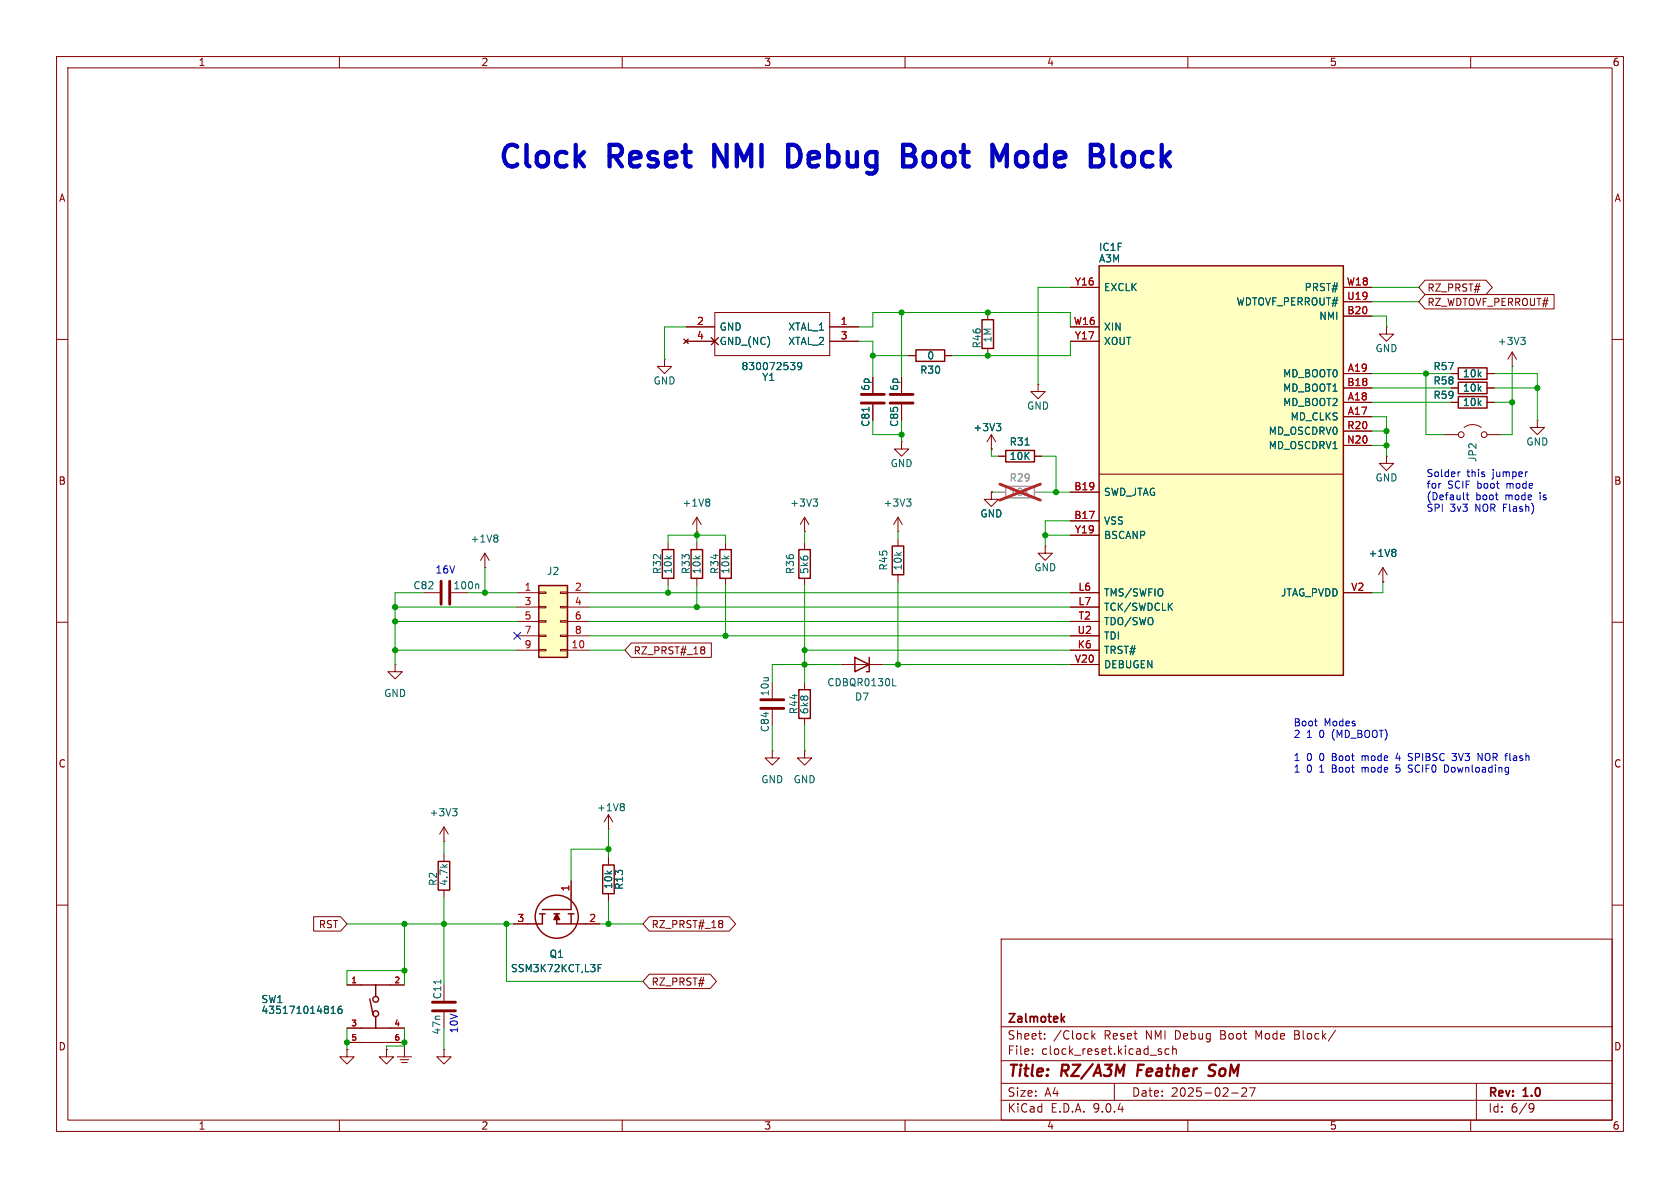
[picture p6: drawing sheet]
<svg xmlns="http://www.w3.org/2000/svg" width="297mm" height="210mm" viewBox="0 0 297 210" stroke-linecap="round" stroke-linejoin="round" font-family="sans-serif">
<g fill="none" stroke="#840000" stroke-width=".18">
<path d="M10 10h277v190h-277zM12 12h273v186h-273zM60 10v2M110 10v2M160 10v2M210 10v2M260 10v2M245.1 57.8v1.3h1.3l-1.3 1.2-1.3-1.2h1.3M245.1 57.8h.1M10 60h2M117.5 63.5v1.3h1.2l-1.2 1.2-1.3-1.2h1.3M117.5 63.5h.1"/>
<path d="M154.3 66.7v2.8M154.3 71.5v2.8M159.4 66.7v2.8M159.4 71.5v2.8M160.7 62.9h1.2M167 62.9h1.3M183.5 67.9v1.3h1.3l-1.3 1.3-1.3-1.3h1.3M183.5 67.9h.1M256.5 66h1.3M262.9 66h1.3M267.3 64.8h.1M267.3 62.2l-.7 1.3"/>
<path d="M267.3 62.2l.8 1.3M267.3 62.2v2.6M285 60h2M123.2 94h.1M123.2 91.4l-.8 1.3M123.2 91.4l.8 1.3M123.2 91.4v2.6M123.2 95.9v1.3M10 110h2M123.2 102.2v1.3M285 110h2M10 160h2"/>
<path d="M177 166h108v32h-108zM285 160h2M60 198v2M110 198v2M160 198v2M177 194.5h108M177 191.5h108M177 187.5h108M177 181.5h108M182.5 186.3v.1M182.5 185.5v.1M184.7 183.6v.1"/>
<path d="M184.7 182.8v.1M193 182.2v1.5M193.2 183.1l.4 .6M193.6 182.7l-.6 .6M197 191.5v3M205 185.9l.3 .1 .1 .2-.2 .2h-.3M205 185.4l.3 .1M206.7 185.5l-.5-.1-.2 .3v.4l.1 .2h.6M207.3 185.5l.2-.1 .4 .1 .1 .9M207.3 184.9v1.5M210 198v2M217.7 193.2h1.2"/>
<path d="M219.5 192.4l.6-.1 .2 .1 .1 .3-.9 1.1h.9M220.9 192.3h1l-.7 1.5M228.9 182.9h.5M229.4 182.2h-.5v1.5h.6M236.1 182.1l-1.3 2M260 198v2M261 191.5v6.5M270.6 195.1l.5 .1a.99 .99 0 0 1-.4 1.4h-.2M271.2 195.7l-.3 .3h-.3"/>
</g>
<path d="M201.3 188.2l-.3 2M214.7 190a.85 .85 0 0 1-1.1 .1M214.7 188.2l-.7 .1a.46 .46 0 0 0-.2 .5 .46 .46 0 0 0 .3 .4l.5 .2" fill="none" stroke="#840000" stroke-width=".4"/>
<path d="M188.2 179.7l-.6 .6M187.8 180.1l.4 .6" fill="none" stroke="#840000" stroke-width=".3"/>
<path d="M268.8 59.6h.8l-.4 .5M153.6 72v.7M269.4 60.1l.2 .3v.3l-.2 .2M125.2 88.2l.3 .3-.3 .3 .3 .2v.2l-.3 .3" fill="none" stroke="#006464" stroke-width=".18"/>
<path d="M161.9 61.8h5.1v2.1h-5.1zM257.8 65h5.1v2.1h-5.1zM122.2 97.2h2v5h-2z" fill="none" stroke="#840000" stroke-width=".25"/>
<path d="M152.3 69.7h4M152.3 71.2h4M157.4 69.7h4M157.4 71.2h4" fill="none" stroke="#840000" stroke-width=".51"/>
<path d="M95.2 103.5h5.1v12.7h-5.1z" fill="#ffffc2"/>
<g fill="none" stroke="#840000" stroke-width=".25">
<path d="M173.6 56.5h2v5.1h-2zM177.8 79.6h5.1v2.1h-5.1zM257.8 70.1h5.1v2h-5.1zM257.8 67.6h5.1v2h-5.1zM117.1 97.2h2v5h-2zM127.3 97.2h2v5h-2zM141.2 97.2h2.1v5h-2.1zM157.7 96.5h2.1v5.1h-2.1zM95.2 103.5h5.1v12.7h-5.1zM151.1 116.2l2.6 1.3-2.6 1.2zM153.7 116.2v2.5h-.5M101 158.2v2.6h-5.1"/>
<path d="M106.6 152.9h2v5.1h-2zM63.9 174.1h5.1M65.4 176.6l.6 2.8M66.4 174.1v1.9M66.4 179.8v1.9M95.4 161.5h1M95.9 161.5v1.8h-2.6M97.9 161.5h1M98.4 161.5v1.8h5.1M100.5 161.5h1M101 161.5v1.8M63.9 181.7h5.1"/>
<circle cx="66.4" cy="176.7" r=".51"/>
<circle cx="66.4" cy="179.2" r=".51"/>
<circle cx="98.4" cy="162.1" r="3.8"/>
</g>
<g fill="none" stroke="#840000" stroke-width=".18">
<path d="M174.6 55.2v1.3M174.6 61.6v1.3M175.3 79.4h.1M175.3 76.8l-.8 1.3M175.3 76.8l.7 1.3M175.3 76.8v2.6M255.3 76.8h2.5M256.5 71.1h1.3M256.5 68.6h1.3M258.8 75.6a2.54 2.54 0 0 1 3.1 0M262.9 76.8h2.5M262.9 71.1h1.3"/>
<path d="M262.9 68.6h1.3M271.8 74.3v1.3h1.2l-1.2 1.2-1.3-1.2h1.3M271.8 74.3h.1M85.7 97.8l-.7 1.3M85.7 97.8l.8 1.3M85.7 97.8v2.5M118.1 95.9v1.3M128.3 95.9v1.3M142.2 94h.1M142.2 91.4v2.6M142.2 95.9v1.3M142.2 91.4l-.7 1.3"/>
<path d="M142.2 91.4l.8 1.3M158.7 94h.1M158.7 91.4l-.7 1.3M158.7 91.4l.8 1.3M158.7 91.4v2.6M158.7 95.3v1.2M175.3 87v1.3h1.2l-1.2 1.2-1.3-1.2h1.3M175.3 87h.1M176.5 80.6h1.3M182.9 80.6h1.2M184.8 96.5v1.3h1.3l-1.3 1.3-1.3-1.3h1.3M184.8 96.5h.1"/>
<path d="M245.1 80.6v1.3h1.3l-1.3 1.3-1.3-1.3h1.3M245.1 80.6h.1M69.8 117.5v1.2h1.3l-1.3 1.3-1.2-1.3h1.2M69.8 117.5h.1M74.9 104.8h2.8M85.7 100.3h.1M91.4 104.8h3.8M91.4 107.3h3.8M91.4 109.9h3.8M91.4 112.4h3.8M91.4 114.9h3.8M95.2 104.6h1.3v.3h-1.3z"/>
<path d="M95.2 107.2h1.3v.2h-1.3zM95.2 109.7h1.3v.3h-1.3zM95.2 112.3h1.3v.2h-1.3zM95.2 114.8h1.3v.3h-1.3zM99.1 104.6h1.2v.3h-1.2zM99.1 107.2h1.2v.2h-1.2zM99.1 109.7h1.2v.3h-1.2zM99.1 112.3h1.2v.2h-1.2zM99.1 114.8h1.2v.3h-1.2zM100.3 104.8h3.8M100.3 107.3h3.8M100.3 109.9h3.8"/>
<path d="M100.3 112.4h3.8M100.3 114.9h3.8M118.1 102.2v1.3M128.3 102.2v1.3M142.2 102.2v1.3M148.6 117.5h7.6M158.7 101.6v1.3M244.5 102.9h.1M244.5 100.3l-.8 1.3M244.5 100.3l.7 1.3M244.5 100.3v2.6M136.5 125.5v2.8"/>
<path d="M101 155.7v2.5M107.6 146.6h.1M107.6 144l.7 1.3M107.6 144l-.8 1.3M107.6 144v2.6M107.6 151.6v1.3M107.6 158v1.3M61.3 174.1h2.6M69 174.1h2.5M90.8 163.3h2.5M103.5 163.3h2.5M61.3 185.5v1.3h1.3l-1.3 1.3-1.2-1.3h1.2"/>
<path d="M61.3 185.5h.1M61.3 184.3h10.2v2.5M61.3 181.7h2.6M68.3 185.5v1.3h1.3l-1.3 1.3-1.2-1.3h1.2M68.3 185.5h.1M69 181.7h2.5M70.2 186.8h2.6M70.7 187.3h1.6M71 187.8h1"/>
<circle cx="258.3" cy="76.8" r=".51"/>
<circle cx="262.4" cy="76.8" r=".51"/>
</g>
<g fill="none" stroke="#006464" stroke-width=".18">
<path d="M176.1 74.9h.8l-.4 .5M176.7 75.4l.2 .2v.3l-.2 .2M181.2 78.7h.7M87.8 94.6l.2 .2-.2 .3 .2 .2v.3l-.2 .2M143.8 88.2h.7l-.4 .5M144.3 88.7l.2 .2v.3l-.2 .3M160.3 88.2h.7l-.4 .5M160.8 88.7l.2 .2v.3l-.2 .3M246.5 97.1l.3 .2-.3 .3 .3 .3v.2l-.3 .3M84.5 103.2l.1 .2v.7M157.8 121.2h.6M110.1 142.1l.3 .2-.3 .3 .3 .2v.3l-.3 .2"/>
<path d="M58.5 179.1h.8M58.5 178.2l.4-.3v1.2M60.4 177.9h-.4a.86 .86 0 0 0 0 1.2l.4-.1 .1-.4-.3-.2h-.3l-.1 .2M105.7 171.1h.5M105.7 170.5h.6"/>
</g>
<path d="M78 102.7v4.1M79.5 102.7v4.1M134.5 123.7h4.1M134.5 125.2h4.1" fill="none" stroke="#840000" stroke-width=".51"/>
<path d="M177.8 86h5.1v2h-5.1z" fill="none" stroke="#a1a1a1" stroke-width=".25"/>
<path d="M176.5 87h1.3M182.9 87h1.2" fill="none" stroke="#a1a1a1" stroke-width=".18"/>
<path d="M176.8 85.6l7.1 2.8M183.9 85.6l-7.1 2.8" fill="none" stroke="#e12e31" stroke-width=".46"/>
<path d="M98.4 161.5l.5 1.1h-1z" fill="#840000" stroke="#840000" stroke-width=".25"/>
<path d="M194.3 47h43.2v72.4h-43.2z" fill="#ffffc2"/>
<path d="M194.3 47h43.2v72.4h-43.2zM141.2 121.9h2.1v5.1h-2.1zM77.5 152.3h2v5.1h-2z" fill="none" stroke="#840000" stroke-width=".25"/>
<g fill="none" stroke="#840000" stroke-width=".18">
<path d="M120.9 59.9l.8 .8M121.3 57.8h5.1M121.7 59.9l-.8 .8M125.7 59.7l1.3 1.3M126.4 55.2h20.3v7.7h-20.3zM127 59.7l-1.3 1.3M146.7 57.8h5.1M189.2 50.8h5.1M189.2 57.8h5.1M237.5 50.8h5.1M237.5 53.3h5.1M237.5 55.9h5.1"/>
<path d="M251.9 49.5h10.8l1.1 1.3-1.1 1.3h-10.8l-1.1-1.3zM251.9 52.1h22.8v2.5h-22.8l-1.1-1.3zM121.3 60.3h5.1M146.7 60.3h5.1M154.3 66.7v2.8M154.3 71.5v2.8M159.4 78.1v1.3h1.3l-1.3 1.2-1.3-1.2h1.3M159.4 78.1h.1M159.4 66.7v2.8M159.4 71.5v2.8M160.7 62.9h1.2M167 62.9h1.3"/>
<path d="M175.3 79.4h.1M189.2 60.3h5.1M237.5 66h5.1M237.5 68.6h5.1M237.5 71.1h5.1M237.5 73.7h5.1M237.5 76.2h5.1M237.5 78.7h5.1M256.5 66h1.3M256.5 68.6h1.3M256.5 71.1h1.3M262.9 66h1.3"/>
<path d="M262.9 68.6h1.3M262.9 71.1h1.3M175.3 87h.1M176.5 80.6h1.3M182.9 80.6h1.2M189.2 87h5.1M189.2 92.1h5.1M189.2 94.6h5.1M194.3 83.8h43.2M111.6 113.7h14.2v2.5h-14.2l-1.1-1.3zM124.4 114.3l.2 .3-.2 .3 .2 .2v.3l-.2 .2M189.2 104.8h5.1"/>
<path d="M189.2 107.3h5.1M189.2 109.9h5.1M189.2 112.4h5.1M189.2 114.9h5.1M189.2 117.5h5.1M237.5 104.8h5.1M244.5 102.9h.1M136.5 132.7v1.3h1.3l-1.3 1.3-1.2-1.3h1.2M136.5 132.7h.1M142.2 132.7v1.3h1.3l-1.3 1.3-1.2-1.3h1.2M142.2 132.7h.1M142.2 120.7v1.2"/>
<path d="M142.2 127v1.3M78.5 148.7h.1M78.5 146.2v2.5M78.5 151v1.3M78.5 157.4v1.2M78.5 146.2l-.8 1.2M78.5 146.2l.7 1.2M101 155.7v2.5M107.6 151.6v1.3M107.6 158v1.3M55.4 162.1h4.8l1.1 1.2-1.1 1.3h-4.8zM61.3 174.1h2.6"/>
<path d="M69 174.1h2.5M78.5 178.9v2.8M90.8 163.3h2.5M103.5 163.3h2.5M114.8 162.1h14.1l1.1 1.2-1.1 1.3h-14.1l-1.1-1.3zM114.8 172.2h10.7l1.2 1.3-1.2 1.3h-10.7l-1.1-1.3zM127.5 162.7l.3 .3-.3 .3 .3 .2v.3l-.3 .2M61.3 185.5h.1M61.3 181.7h2.6M61.3 184.3h2.6M68.3 185.5h.1M69 181.7h2.5"/>
<path d="M69 184.3h2.5M78.5 185.5v1.3h1.3l-1.3 1.3-1.3-1.3h1.3M78.5 185.5h.1"/>
</g>
<g fill="none" stroke="#006464" stroke-width=".18">
<path d="M139.7 64.1h.8l-.4 .5M140.3 64.6l.2 .2v.3l-.2 .2M141.7 64.6l-.2 .3-.4-.1-.1-.2 .1-.5h.4l.2 .1a.84 .84 0 0 1-.3 1.1h-.3M153.6 72v.7M176.1 74.9h.8l-.4 .5M176.7 75.4l.2 .2v.3l-.2 .2M181.2 78.7h.7M246.5 97.1l.3 .2-.3 .3 .3 .3v.2l-.3 .3M80 142.9h.8l-.4 .5M80.5 143.4l.3 .3v.3l-.3 .2M58.5 179.1h.8M58.5 178.2l.4-.3v1.2"/>
<path d="M60.4 177.9h-.4a.86 .86 0 0 0 0 1.2l.4-.1 .1-.4-.3-.2h-.3l-.1 .2M77.9 173.2v.7M105.7 171.1h.5M105.7 170.5h.6"/>
</g>
<path d="M76.5 177.2h4M76.5 178.7h4" fill="none" stroke="#840000" stroke-width=".51"/>
<g fill="none" stroke="#009600" stroke-width=".18">
<path d="M121.3 57.8h-3.8v5.7M151.8 57.8h2.5v-2.6h34.9v2.6M159.4 55.2v11.5M189.2 50.8h-5.7v17.1M242.6 50.8h8.2M242.6 55.9h2.5v1.9M242.6 53.3h8.2M151.8 60.3h2.5v6.4M154.3 74.3v2.5h5.1M154.3 62.9h6.4M159.4 74.3v3.8M175.3 79.4v1.2h1.2"/>
<path d="M189.2 60.3v2.6h-20.9M242.6 73.7h2.5v6.9M242.6 68.6h13.9M242.6 66h13.9M242.6 76.2h2.5M242.6 78.7h2.5M242.6 71.1h13.9M252.1 66v10.8h3.2M264.2 68.6h7.6M264.2 66h7.6v8.3M264.2 71.1h3.1M267.3 64.8v12h-1.9"/>
<path d="M118.1 95.9v-1.3h10.2v1.3M123.2 94v1.9M142.2 94v1.9M158.7 94v1.3M175.3 87h1.2M184.1 80.6h2.6v6.4M184.1 87h5.1M184.8 94.6h4.4M189.2 92.1h-4.4v4.4M69.8 107.3h21.6M69.8 114.9h21.6M69.8 109.9h21.6"/>
<path d="M74.9 104.8h-5.1v12.7M82.5 104.8h8.9M85.7 100.3v4.5M104.1 107.3h85.1M104.1 114.9h6.4M104.1 104.8h85.1M104.1 112.4h85.1M104.1 109.9h85.1M118.1 103.5v1.3M123.2 103.5v3.8M128.3 103.5v8.9M142.2 103.5v17.2"/>
<path d="M142.2 114.9h47M148.6 117.5h-12.1v3.2M156.2 117.5h33M158.7 102.9v14.6M244.5 102.9v1.9h-1.9M136.5 128.3v4.4M142.2 128.3v4.4M78.5 148.7v2.3M78.5 158.6v15.5M107.6 150.1h-6.6v5.6M107.6 146.6v5M107.6 159.3v4"/>
<path d="M61.3 163.3h29.5M71.5 163.3v10.8M71.5 171.6h-10.2v2.5M89.5 163.3v10.2h24.2M106 163.3h7.7M61.3 181.7v3.8M71.5 181.7v3.2h-3.2v.6M78.5 181.7v3.8"/>
</g>
<path d="M90.8 111.8l1.2 1.2M92 111.8l-1.2 1.2" fill="none" stroke="#000084" stroke-width=".18"/>
<g fill="none" stroke="#0000c2" stroke-width=".18">
<path d="M258.1 83.4l-.3 .1M258.8 88.3h.1M259.2 87.5h.5M259.4 87.1v1.1l.3 .1M269.9 83.4h.1M232.4 127.5h.5M232.8 128.3h.1M246.8 136.4l.2 .1M247.1 133.1l-.3 .9h.8M247.4 135.2h-.6v.6l.2-.1M249 134.4l.4 .1M249 133.5l.1 .2 .3 .1"/>
<path d="M249 136.4l.4 .1M249 135.6l.1 .2 .3 .1M249.5 133.2h-.3l-.2 .2M249.5 135.2h-.3l-.2 .3M255.9 135.3l.1 .1M256 136.3l-.6 .2M256.7 133.2h.8l-.4 .5h.3M256.8 134.4h.6M261.3 133.2l.7 1.3v-1.3"/>
</g>
<path d="M140.8 25.8l-.6-.2h-.9v3.8h.9l.6-.2M159.7 25.6h1.2a.93 .93 0 0 1 .8 .9 .93 .93 0 0 1-.8 .9M159.7 27.4h1.2M160.9 27.4a1.01 1.01 0 0 1 1 .9 1.01 1.01 0 0 1-.8 1.1h-1.4M176.7 28.3l1.3-2.7v3.8M180 27.1l-.4 .5v1.1l.4 .5M196.8 29.2l.4 .2M199.2 26.9l-.4 .2-.3 .5v1.1l.3 .5 .4 .2" fill="none" stroke="#0000c2" stroke-width=".76"/>
<path d="M176.5 87h1.3M182.9 87h1.2" fill="none" stroke="#a1a1a1" stroke-width=".18"/>
<path d="M176.8 85.6l7.1 2.8M183.9 85.6l-7.1 2.8" fill="none" stroke="#e12e31" stroke-width=".46"/>
<g fill="#009600" stroke="#009600" stroke-width=".18">
<circle cx="89.5" cy="163.3" r=".46"/>
<circle cx="107.6" cy="150.1" r=".46"/>
<circle cx="107.6" cy="163.3" r=".46"/>
<circle cx="78.5" cy="163.3" r=".46"/>
<circle cx="174.6" cy="55.2" r=".46"/>
<circle cx="159.4" cy="55.2" r=".46"/>
<circle cx="174.6" cy="62.9" r=".46"/>
<circle cx="154.3" cy="62.9" r=".46"/>
<circle cx="118.1" cy="104.8" r=".46"/>
<circle cx="85.7" cy="104.8" r=".46"/>
<circle cx="69.8" cy="109.9" r=".46"/>
<circle cx="69.8" cy="107.3" r=".46"/>
<circle cx="69.8" cy="114.9" r=".46"/>
<circle cx="245.1" cy="78.7" r=".46"/>
<circle cx="267.3" cy="71.1" r=".46"/>
<circle cx="271.8" cy="68.6" r=".46"/>
<circle cx="252.1" cy="66" r=".46"/>
<circle cx="245.1" cy="76.2" r=".46"/>
<circle cx="186.7" cy="87" r=".46"/>
<circle cx="159.4" cy="76.8" r=".46"/>
<circle cx="184.8" cy="94.6" r=".46"/>
<circle cx="158.7" cy="117.5" r=".46"/>
<circle cx="128.3" cy="112.4" r=".46"/>
<circle cx="123.2" cy="107.3" r=".46"/>
<circle cx="142.2" cy="117.5" r=".46"/>
<circle cx="142.2" cy="114.9" r=".46"/>
<circle cx="123.2" cy="94.6" r=".46"/>
<circle cx="71.5" cy="184.3" r=".46"/>
<circle cx="71.5" cy="171.6" r=".46"/>
<circle cx="61.3" cy="184.3" r=".46"/>
<circle cx="71.5" cy="163.3" r=".46"/>
</g>
<g font-size="5.3" fill="#0000c2">
<text x="87.6" y="30.7">Clock</text>
<text x="107.6" y="30.7">Reset</text>
<text x="127.7" y="30.7">NMI</text>
<text x="142.2" y="30.7">Debug</text>
<text x="164.1" y="30.7">Boot</text>
<text x="181.4" y="30.7">Mode</text>
<text x="200.3" y="30.7">Block</text>
</g>
<g font-size="2.8" fill="#840000">
<text x="178" y="190.9">Title:</text>
<text x="187.7" y="190.9">RZ/A3M</text>
<text x="201.9" y="190.9">Feather</text>
<text x="215.4" y="190.9">SoM</text>
</g>
<g font-size="2.1" fill="#840000">
<text x="178" y="184">Sheet:</text>
<text x="178" y="181.2">Zalmotek</text>
<text x="186.2" y="184">/Clock</text>
<text x="195.2" y="184">Reset</text>
<text x="202.7" y="184">NMI</text>
<text x="208" y="184">Debug</text>
<text x="216.1" y="184">Boot</text>
<text x="222.5" y="184">Mode</text>
<text x="229.5" y="184">Block/</text>
<text x="178" y="186.7">File:</text>
<text x="184.1" y="186.7">clock_reset.kicad_sch</text>
<text x="178" y="196.9">KiCad</text>
<text x="178" y="194.1">Size:</text>
<text x="184.7" y="194.1">A4</text>
<text x="185.7" y="196.9">E.D.A.</text>
<text x="193.3" y="196.9">9.0.4</text>
<text x="200" y="194.1">Date:</text>
<text x="207" y="194.1">2025-02-27</text>
<text x="263" y="194.3">Rev:</text>
<text x="263" y="196.9">Id:</text>
<text x="267.1" y="196.9">6/9</text>
<text x="269.4" y="194.3">1.0</text>
</g>
<g font-size="1.8" fill="#840000">
<text x="35" y="11.9">1</text>
<text x="85" y="11.9">2</text>
<text x="135" y="11.9">3</text>
<text x="185" y="11.9">4</text>
<text x="235" y="11.9">5</text>
<text x="285" y="11.9">6</text>
<text x="10.3" y="35.9">A</text>
<text x="285.3" y="35.9">A</text>
<text x="252.3" y="51.8">RZ_PRST#</text>
<text x="252.3" y="54.3">RZ_WDTOVF_PERROUT#</text>
<text x="10.3" y="85.9">B</text>
<text x="285.3" y="85.9">B</text>
<text x="111.9" y="115.9">RZ_PRST#_18</text>
<text x="10.3" y="135.9">C</text>
<text x="285.3" y="135.9">C</text>
<text x="56.3" y="164.3">RST</text>
<text x="115.1" y="164.3">RZ_PRST#_18</text>
<text x="115.1" y="174.4">RZ_PRST#</text>
<text x="10.3" y="185.9">D</text>
<text x="285.3" y="185.9">D</text>
<text x="35" y="199.9">1</text>
<text x="85" y="199.9">2</text>
<text x="135" y="199.9">3</text>
<text x="185" y="199.9">4</text>
<text x="235" y="199.9">5</text>
<text x="285" y="199.9">6</text>
</g>
<g font-size="1.8" fill="#006464">
<text x="194.2" y="44.6">IC1F</text>
<text x="194.2" y="46.6">A3M</text>
<text x="195.1" y="51.7">EXCLK</text>
<text x="230.5" y="51.7">PRST#</text>
<text x="127.1" y="58.6">GND</text>
<text x="139.2" y="58.6">XTAL_1</text>
<text x="195.1" y="58.6">XIN</text>
<text x="218.5" y="54.2">WDTOVF_PERROUT#</text>
<text x="233.1" y="56.7">NMI</text>
<text x="127.1" y="61.2">GND_(NC)</text>
<text x="131" y="65.6">830072539</text>
<text x="139.2" y="61.2">XTAL_2</text>
<text x="163.8" y="63.7">0</text>
<text x="173.6" y="61.7" transform="rotate(-90 173.6 61.7)">R46</text>
<text x="175.5" y="60.7" transform="rotate(-90 175.5 60.7)">1M</text>
<text x="195.1" y="61.2">XOUT</text>
<text x="243.1" y="62.5">GND</text>
<text x="253.3" y="65.6">R57</text>
<text x="264.7" y="61.2">+3V3</text>
<text x="115.4" y="68.2">GND</text>
<text x="134.6" y="67.5">Y1</text>
<text x="153.9" y="69.2" transform="rotate(-90 153.9 69.2)">6p</text>
<text x="159" y="69.2" transform="rotate(-90 159 69.2)">6p</text>
<text x="162.6" y="66.3">R30</text>
<text x="226.7" y="66.9">MD_BOOT0</text>
<text x="226.7" y="69.4">MD_BOOT1</text>
<text x="226.7" y="72">MD_BOOT2</text>
<text x="253.3" y="70.7">R59</text>
<text x="253.3" y="68.2">R58</text>
<text x="258.5" y="66.9">10k</text>
<text x="258.5" y="72">10k</text>
<text x="258.5" y="69.4">10k</text>
<text x="153.9" y="75.6" transform="rotate(-90 153.9 75.6)">C81</text>
<text x="159" y="75.6" transform="rotate(-90 159 75.6)">C85</text>
<text x="172" y="76.4">+3V3</text>
<text x="181.5" y="72.6">GND</text>
<text x="224.2" y="77.1">MD_OSCDRV0</text>
<text x="228.1" y="74.5">MD_CLKS</text>
<text x="157.3" y="82.8">GND</text>
<text x="178.4" y="79">R31</text>
<text x="178.4" y="81.5">10K</text>
<text x="224.2" y="79.6">MD_OSCDRV1</text>
<text x="261.2" y="81.8" transform="rotate(-90 261.2 81.8)">JP2</text>
<text x="269.7" y="79">GND</text>
<text x="120.5" y="89.8">+1V8</text>
<text x="139.6" y="89.8">+3V3</text>
<text x="156.1" y="89.8">+3V3</text>
<text x="195.1" y="87.9">SWD_JTAG</text>
<text x="243.1" y="85.3">GND</text>
<text x="173.2" y="91.7">GND</text>
<text x="195.1" y="92.9">VSS</text>
<text x="195.1" y="95.5">BSCANP</text>
<text x="83.1" y="96.1">+1V8</text>
<text x="96.6" y="101.8">J2</text>
<text x="117.1" y="101.6" transform="rotate(-90 117.1 101.6)">R32</text>
<text x="119" y="101.6" transform="rotate(-90 119 101.6)">10k</text>
<text x="122.1" y="101.6" transform="rotate(-90 122.1 101.6)">R33</text>
<text x="124.1" y="101.6" transform="rotate(-90 124.1 101.6)">10k</text>
<text x="127.2" y="101.6" transform="rotate(-90 127.2 101.6)">R34</text>
<text x="129.1" y="101.6" transform="rotate(-90 129.1 101.6)">10k</text>
<text x="140.6" y="101.6" transform="rotate(-90 140.6 101.6)">R36</text>
<text x="143.1" y="101.6" transform="rotate(-90 143.1 101.6)">5k6</text>
<text x="157.1" y="101" transform="rotate(-90 157.1 101)">R45</text>
<text x="159.6" y="101" transform="rotate(-90 159.6 101)">10k</text>
<text x="182.7" y="101.2">GND</text>
<text x="241.8" y="98.7">+1V8</text>
<text x="73" y="104.4">C82</text>
<text x="80.1" y="104.4">100n</text>
<text x="195.1" y="105.6">TMS/SWFIO</text>
<text x="226.4" y="105.6">JTAG_PVDD</text>
<text x="195.1" y="108.2">TCK/SWDCLK</text>
<text x="195.1" y="110.7">TDO/SWO</text>
<text x="195.1" y="113.3">TDI</text>
<text x="195.1" y="115.8">TRST#</text>
<text x="195.1" y="118.3">DEBUGEN</text>
<text x="67.8" y="123.4">GND</text>
<text x="136.1" y="123.2" transform="rotate(-90 136.1 123.2)">10u</text>
<text x="146.2" y="121.5">CDBQR0130L</text>
<text x="151.1" y="124.1">D7</text>
<text x="136.1" y="129.5" transform="rotate(-90 136.1 129.5)">C84</text>
<text x="141.2" y="126.4" transform="rotate(-90 141.2 126.4)">R44</text>
<text x="143.1" y="126.4" transform="rotate(-90 143.1 126.4)">6k8</text>
<text x="105.4" y="143.6">+1V8</text>
<text x="134.5" y="138.7">GND</text>
<text x="140.2" y="138.7">GND</text>
<text x="75.8" y="144.5">+3V3</text>
<text x="77.4" y="156.7" transform="rotate(-90 77.4 156.7)">R2</text>
<text x="79.3" y="156.7" transform="rotate(-90 79.3 156.7)">4.7k</text>
<text x="108.4" y="157.3" transform="rotate(-90 108.4 157.3)">10k</text>
<text x="110.3" y="157.4" transform="rotate(-90 110.3 157.4)">R13</text>
<text x="90.2" y="172.1">SSM3K72KCT,L3F</text>
<text x="97.1" y="169.5">Q1</text>
<text x="46.1" y="177.5">SW1</text>
<text x="46.1" y="179.4">435171014816</text>
<text x="78.2" y="176.7" transform="rotate(-90 78.2 176.7)">C11</text>
<text x="78.1" y="183" transform="rotate(-90 78.1 183)">47n</text>
</g>
<g font-size="1.8" fill="#a90000">
<text x="189.9" y="50.5">Y16</text>
<text x="238" y="50.5">W18</text>
<text x="238.1" y="53.1">U19</text>
<text x="123.1" y="57.5">2</text>
<text x="148.5" y="57.5">1</text>
<text x="189.7" y="57.5">W16</text>
<text x="238.1" y="55.6">B20</text>
<text x="123.1" y="60.1">4</text>
<text x="148.5" y="60.1">3</text>
<text x="189.9" y="60.1">Y17</text>
<text x="238.2" y="65.8">A19</text>
<text x="238.1" y="68.3">B18</text>
<text x="238.2" y="70.9">A18</text>
<text x="238.1" y="75.9">R20</text>
<text x="238.2" y="73.4">A17</text>
<text x="238.1" y="78.5">N20</text>
<text x="189.8" y="86.7">B19</text>
<text x="189.8" y="91.8">B17</text>
<text x="189.9" y="94.4">Y19</text>
<text x="92.6" y="104.5">1</text>
<text x="92.6" y="107.1">3</text>
<text x="101.5" y="104.5">2</text>
<text x="101.5" y="107.1">4</text>
<text x="190.5" y="104.5">L6</text>
<text x="190.5" y="107.1">L7</text>
<text x="238.8" y="104.5">V2</text>
<text x="92.6" y="109.6">5</text>
<text x="92.6" y="112.1">7</text>
<text x="101.5" y="109.6">6</text>
<text x="101.5" y="112.1">8</text>
<text x="190.4" y="112.1">U2</text>
<text x="190.6" y="109.6">T2</text>
<text x="92.6" y="114.7">9</text>
<text x="100.9" y="114.7">10</text>
<text x="189.9" y="117.2">V20</text>
<text x="190.4" y="114.7">K6</text>
<text x="100.7" y="157.7" transform="rotate(-90 100.7 157.7)">1</text>
<text x="91.4" y="163.1">3</text>
<text x="104.1" y="163.1">2</text>
</g>
<g font-size="1.8" fill="#989898">
<text x="178.4" y="85.3">R29</text>
<text x="178.4" y="87.9">10K</text>
</g>
<g font-size="1.8" fill="#0000c2">
<text x="252.1" y="84.5">Solder</text>
<text x="252.1" y="86.6">for</text>
<text x="252.1" y="88.6">(Default</text>
<text x="255.9" y="86.6">SCIF</text>
<text x="259.3" y="84.5">this</text>
<text x="260.9" y="88.6">boot</text>
<text x="261.3" y="86.6">boot</text>
<text x="264" y="84.5">jumper</text>
<text x="266.2" y="88.6">mode</text>
<text x="266.6" y="86.6">mode</text>
<text x="272.5" y="88.6">is</text>
<text x="252.1" y="90.7">SPI</text>
<text x="256.4" y="90.7">3v3</text>
<text x="260.9" y="90.7">NOR Flash)</text>
<text x="76.9" y="101.6">16V</text>
<text x="228.6" y="128.6">Boot</text>
<text x="228.6" y="130.6">2</text>
<text x="231" y="130.6">1</text>
<text x="233.4" y="130.6">0</text>
<text x="234.1" y="128.6">Modes</text>
<text x="235.7" y="130.6">(MD_BOOT)</text>
<text x="228.6" y="134.7">1</text>
<text x="228.6" y="136.8">1</text>
<text x="231" y="134.7">0</text>
<text x="231" y="136.8">0</text>
<text x="233.4" y="134.7">0</text>
<text x="233.4" y="136.8">1</text>
<text x="235.7" y="134.7">Boot</text>
<text x="235.7" y="136.8">Boot</text>
<text x="241.2" y="134.7">mode</text>
<text x="241.2" y="136.8">mode</text>
<text x="247.5" y="134.7">4</text>
<text x="247.5" y="136.8">5</text>
<text x="249.8" y="134.7">SPIBSC</text>
<text x="249.8" y="136.8">SCIF0</text>
<text x="256.4" y="136.8">Downloading</text>
<text x="257.8" y="134.7">3V3</text>
<text x="262.5" y="134.7">NOR flash</text>
<text x="81" y="182.8" transform="rotate(-90 81 182.8)">10V</text>
</g>
<g font-size="1.4" fill="#a90000">
<text x="62" y="173.9">1</text>
<text x="69.6" y="173.9">2</text>
<text x="62" y="181.5">3</text>
<text x="62" y="184">5</text>
<text x="69.6" y="181.5">4</text>
<text x="69.6" y="184">6</text>
</g>
</svg>
